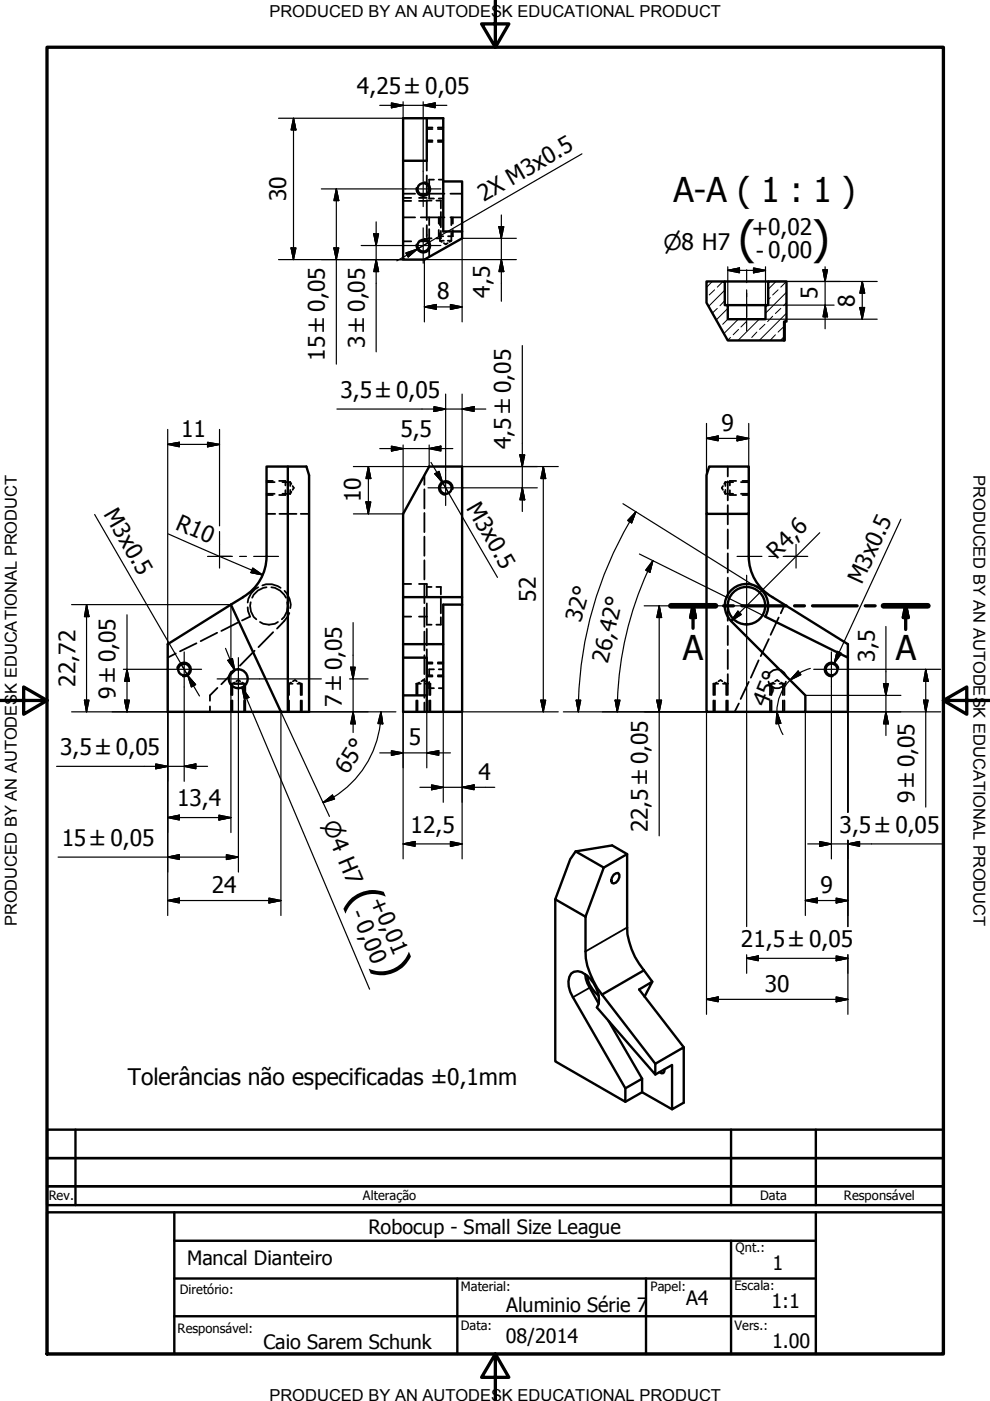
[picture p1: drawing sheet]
<svg xmlns="http://www.w3.org/2000/svg" width="210mm" height="297mm" viewBox="0 0 210 297" stroke-linecap="round" stroke-linejoin="round" font-family="sans-serif">
<!-- layer: Visible (ISO) -->
<g fill="none" stroke="#000" stroke-width=".51">
<path d="M85.5 25.1h8.5v24h4v1.4l-8 4.5h-4.5zM90.5 25.1v9h-5M94 38.5h4v10.6M149.8 59.7h3.9v5h.6v3h8v-3h.6v-5h3.9v8.5h-.6v4h-11.9l-4.5-8zM153.7 59.7h9.2M154.3 64.7h8M166.4 68.2v4h-.2M61 98.9h4l.5 1.9v50.1h-4.5zM61 98.9h-4.5v19.1M150.4 98.9h8.3v10.1h-8.9v-8.2zM56.5 117.9a10 10 0 0 1-5 8.7M149.8 109v41.9h21v-3.5l-15.8-15.7"/>
<path d="M158.7 109v9M158.8 117.9a10 10 0 0 0 5 8.7M49 128.2l10.6 22.7h1.4M49 128.2l-13.4 8.4v14.3h24M51.6 126.6l-2.6 1.6M85.5 136.6v14.3h5M85.5 136.6h8.5v14.3M85.5 139.4h5v11.5h3.5M85.5 126.6v10M94 136.6v-8.4h4v22.7h-4M98 126.6h-12.5v-17.6l5.5-10.1h7v29.3M163.8 126.6l16 10v2.8l-17.5-8.7a4.6 4.6 0 0 0-1.4-6.1 4.6 4.6 0 0 0-6.2 .9 4.6 4.6 0 0 0 .3 6.2"/>
<path d="M179.8 139.4v11.5h-9M49.7 145h1.7M85.5 147.4h5M117.7 190.7v34.3l14.9 8.6v-2.9l-11.1-19.3a4.8 4.8 0 0 1-.4-5 2.25 2.25 0 0 1 3.1 .3 6.9 6.9 0 0 1 2.7 6.1l-.3 .8 12.3 14.2v-2.3M122 180.5l6 3.4-3.9 10.5-6.4-3.7 3.2-8.5zM122 180.5l7.8-1.3 3.2 1.9v15.5a15.2 15.2 0 0 0 3.5 9.1M124.1 194.4v7.3a16 16 0 0 0 3.5 9.2M130.1 185.5l.5-.3 .5-.1a1.42 1.42 0 0 1-1 2.2l-.4-.1-.1-.5zM133 181.1l-5 2.8M124.1 206.6l.4 1.9 2.4 4.3M124.5 206.9a6 6 0 0 0 2.4 4.2M127.6 210.9l11.3 14.6"/>
<path d="M129 216.5l7.1 12.2M136.5 205.7l-8.9 5.2M136.5 205.7l1.8 2.4M136.7 211.3l1.6-3.2-2.8 1.7 9.5 12.2M132.6 230.7l3.5-2v2.9M136.1 231.6l6.4 3.6M136.1 231.6l-3.5 2M138.9 225.5l6.1-3.5v11.8l-2.5 1.4v-9.4l-3.6 2M140.9 226.7l-.2 .8-.4 .1-.5-.3"/>
<circle cx="89.8" cy="52.1" r="1.24"/>
<circle cx="89.8" cy="40.1" r="1.24"/>
<circle cx="94.5" cy="103.5" r="1.24"/>
<circle cx="158.3" cy="128.4" r="4"/>
<circle cx="39" cy="141.9" r="1.24"/>
<circle cx="50.5" cy="143.9" r="2"/>
<circle cx="176.3" cy="141.9" r="1.24"/>
</g>
<!-- layer: Visible Narrow (ISO) -->
<path d="M90 38.6a1.49 1.49 0 0 1 1.2 1.7 1.49 1.49 0 0 1-1.7 1.3 1.49 1.49 0 0 1-1.2-1.8M90 50.6a1.49 1.49 0 0 1 1.2 1.7 1.49 1.49 0 0 1-1.7 1.3 1.49 1.49 0 0 1-1.2-1.8M96 103.7a1.49 1.49 0 0 0-1.2-1.7 1.49 1.49 0 0 0-1.7 1.2 1.49 1.49 0 0 0 1.2 1.7M37.6 141.7a1.49 1.49 0 0 1 1.7-1.2 1.49 1.49 0 0 1 1.2 1.7 1.49 1.49 0 0 1-1.7 1.2M177.8 141.7a1.49 1.49 0 0 0-1.8-1.2 1.49 1.49 0 0 0-1.2 1.7 1.49 1.49 0 0 0 1.8 1.2M133 196.6l-8.9 5.1M125 209.4l-3.5 2" fill="none" stroke="#000" stroke-width=".38"/>
<!-- layer: Hidden (ISO) -->
<g fill="none" stroke="#000" stroke-width=".38">
<path d="M90.5 34.1v2.1M90.5 37.2v4.2M90.5 27.4h1.2M90.5 29.8h1.2M90.5 27h1.2M90.5 30.1h1.2M92 38.1h-1v1.3M92.8 27.4h1.2M92.8 29.8h1.2M92.8 27h1.2M92.8 30.1h1.2M93 38.1h1"/>
<path d="M85.5 42.6h1.7M85.5 42h1.7M85.5 51.2h1.7M85.5 41.1h2.5M85.5 46.1h2.5M88.8 42.6h1.7M88.8 42h1.7M89.2 41.1h5M89.2 46.1h5M90.5 42.5v4.2M90.5 47.7v2.6M90.5 50.7v.5h-1.7"/>
<path d="M90.5 42.5h1M90.5 50.5h1M91 40.8v1.3h1M91 46.1v1.6M91 48.6v3.4M91 52.8v1.7M92.5 42.5h1v1.7M93 46.1v1.3M93 48.8v1.3h1M93 42.1h1M93.3 51h.8M93.3 51l.4 .3"/>
<path d="M93.3 46.1v1.6M93.3 49.4v1.6M93.5 44.9v3.3M93.5 48.9v1.6h-1M94.1 51.5l.4 .3 .4-.3M94.9 51h.8M95.5 41.1h2.5M95.5 46.1h2.5M95.7 51l-.4 .3M95.7 46.1v1.6M95.7 49.4v1.6M96 46.1v1.3"/>
<path d="M96 48.8v1.3h-1M154.3 98.9v2.1M56.5 102.2h1.7M56.5 104.7h1.7M56.5 102h1.3M56.5 105h1.3M56.5 109h1.9M59.2 102h1.3v.9M59.2 109h3.7M59.9 102.2h1.6M59.9 104.7h1.6M60.5 103.9v1.1h-1.3"/>
<path d="M61.5 102.2v.8M61.5 103.9v.8M61.5 102.2l.3 .4M61.8 104.3l-.3 .4M62 103l.3 .4-.3 .5M63.8 109h1.7M90 100.8v2M90 103.7v4.1M90 108.8v4M90 113.8v4M90 118.8v4.1M153.3 103l-.3 .4 .3 .5"/>
<path d="M153.5 104.3l.3 .4M153.8 102.2v.8M153.8 103.9v.8M153.8 102.2l-.3 .4M153.8 102.2h1.6M153.8 104.7h1.6M154.3 102v4.1M154.3 107.1v4.1M154.3 112.3v4M154.3 117.3v4.1M154.7 103.9v1.1h1.4M156.1 102h-1.4v.9"/>
<path d="M157.1 102.2h1.6M157.1 104.7h1.6M157.4 102h1.3M157.4 105h1.3M37.3 138.5l-1.7 .9M41.7 136.4l-3.5 1.7M46 134.2l-3.5 1.7M50.4 132l-3.5 1.8M52.5 128.8l.1 .7 .4 1.2-1.7 .9M53.1 127.7a3.5 3.5 0 0 0 1.3 3.6M54 138l-3.1 3.1M54.7 124.5a4.1 4.1 0 0 0-2.2 3.2"/>
<path d="M55.1 131.9a3.5 3.5 0 0 0 3.8 0M55.6 124.1a4 4 0 0 1 3.9 .5M56.5 124.5a3.7 3.7 0 0 0-3 2.2M57.5 124.5a3.9 3.9 0 0 1 3.1 2.2M57.9 134l-3.1 3.2M60.3 125.3a4.1 4.1 0 0 1 1.2 3.7M60.9 127.7a3.6 3.6 0 0 1-1.1 3.6M61.3 130l-1 1.7-1.6 1.6M85.5 130.7h1.7M85.5 123.8h1.7M88.8 123.8h1.7v2.8M88.8 130.7h1.7"/>
<path d="M90 123.8v4.1M90 128.8v4.1M90 133.9v4M90 138.9v4M90.5 127.9v4.5h1M90.5 133.3v3.5M90.5 137.7v1.7M90.5 124.4h1M92.5 124.4h1v1.6M93.5 126.9v3.1M93.5 130.9v1.5h-1M154.3 122.5v4"/>
<path d="M154.3 127.6v4M154.3 132.7v4.1M154.3 137.8v4M163 135.5l-1.7 3.6M165.1 130.9l-1.7 3.7M166.4 128.2l-.9 1.8M44.5 149.8v1.1M46.1 145.8l-1.6 1.6v1.2M49 148.5v2.4M49.3 145h-.3v2.4M49.3 145v2.4M49.3 148.5v2.4"/>
<path d="M49.5 145h.2M49.7 144.7l-.4 .3M50 141.9l-3.1 3.2M50.1 144.4l.4-.2 .4 .2M51.4 145h.2M51.4 144.7l.4 .3v2.4M51.8 148.5v2.4M51.8 145h.2v2.4M52 148.5v2.4M61 145h1M61.3 148.5v2.4M61.7 144.7l-.4 .3v2.4"/>
<path d="M62.1 144.4l.4-.2 .4 .2M63.1 145h.9v2.4M63.4 144.7l.4 .3v2.4M63.8 148.5v2.4M64 148.5v2.4M88.3 148.5v2.4M88.5 148.5v2.4M88.9 144.7l-.4 .3v2.4M89.2 145h-.9v2.4M89.3 144.4l.4-.2 .5 .2M90 143.9v4M90 149v1.9"/>
<path d="M90.2 145h1v2.4M90.5 140.7h1.2M90.5 143.2h1.2M90.5 140.4h1.2M90.5 143.4h1.2M90.6 144.7l.4 .3M91 144.6v2.8M91 148.5v2.4M91 145.9h1M91.2 148.5v2.4M92 141.9h-1v1.3M92.8 140.7h1.2"/>
<path d="M92.8 143.2h1.2M92.8 140.4h1.2M92.8 143.4h1.2M93 145.9h1M93 141.9h1M151.3 148.5v2.4M151.6 148.5v2.4M152 144.7l-.4 .3v2.4M152.3 145h-1v2.4M152.3 144.4l.5-.2 .4 .2M153.3 145h1M153.6 144.7l.4 .3v2.4"/>
<path d="M154 148.5v2.4M154.3 142.9v4.5M154.3 148.5v2.4M156.7 149.1l-.9 1.8M158.7 144.6l-1.7 3.6M160.8 140l-1.6 3.7M162.9 143.3a2 2 0 0 1 1.9-1.4 2 2 0 0 1 1.9 1.4M162.9 144.5a1.89 1.89 0 0 0 1.9 1.5 1.89 1.89 0 0 0 1.8-1.5M163.3 148.5v2.4M163.6 148.5v2.4M164 144.7l-.4 .3v2.4M164.3 145h-1v2.4"/>
<path d="M164.3 144.4l.5-.2 .4 .2M165.3 145h1v2.4M165.6 144.7l.4 .3v2.4M166 148.5v2.4M166.3 148.5v2.4"/>
</g>
<!-- layer: Section Line (ISO) -->
<path d="M142.2 128.4h9.5M146.9 128.4l.5 2.5h-1zM146.9 128.4v4.8M153.4 128.4h2.1M157.3 128.4h9.4M168.5 128.4h2.1M172.3 128.4h9.4M183.5 128.4h2M187.3 128.4h9.4M192 128.4l.5 2.5h-1zM192 128.4v5.1" fill="none" stroke="#000" stroke-width=".7"/>
<path d="M142.2 128.4h9.5M187.3 128.4h9.4" fill="none" stroke="#000" stroke-width="1.2"/>
<path d="M146.9 128.4l.5 2.5zM146.9 128.4l.5 2.5h-1zM192 128.4l.5 2.5zM192 128.4l.5 2.5h-1z" fill="#000" stroke="#000" stroke-width=".7"/>
<!-- layer: Border (ISO) -->
<path d="M10 10h190v277.1h-190zM105 0v10l-2.9-4.9h5.8l-2.9 4.9M0 148.5h10l-5-2.8v5.7l5-2.9M200 148.5l5 2.9v-5.7l-5 2.8h10M105 287.1l2.9 4.9h-5.8l2.9-4.9v9.9" fill="none" stroke="#000" stroke-width=".7"/>
<!-- layer: Title (ISO) -->
<path d="M10 239.5h190v6h-190zM16 239.5v16M155 239.5v16M173 239.5v16M10 245.5h190v6h-190zM10 251.5h190v4h-190zM37 263.1h136M137 271.1v16" fill="none" stroke="#000" stroke-width=".51"/>
<!-- layer: Title (ANSI) -->
<path d="M10 257h190v30.1h-190zM37 257v30.1M173 257v30.1M37 279.1h136M37 271.1h136M97 271.1v16M155 263.1v24" fill="none" stroke="#000" stroke-width=".51"/>
<!-- layer: Hatch (ISO) -->
<g fill="none" stroke="#000" stroke-width=".21">
<path d="M151 59.7l-1.2 1.2M153.2 59.7l-1.1 1.2M164.5 59.7l-1.6 1.6M166.7 59.7l-1.2 1.2M149.9 63.1l-.1 .1M151.5 61.5l-1.1 1M152.1 65.4l-1.1 1M153.7 61.5l-3.5 3.4M153.7 63.7l-1 1.1M154.3 65.4l-2.5 2.5M154.3 67.7l-1.1 1.1M154.9 71.6l-.7 .6"/>
<path d="M156.5 67.7l-3 3M156.6 69.8l-1.2 1.2M158.2 68.2l-1.1 1.1M158.8 72.1l-.1 .1M160.5 70.4l-1.1 1.2M161 67.7l-4.5 4.5M162.2 68.8l-1.2 1M163.3 63.1l-.4 .4M163.8 67l-1 1.2M164.4 71l-1.1 1.1M165 61.5l-1.2 1M165.5 65.4l-1.1 1.1"/>
<path d="M166.1 69.3l-1.1 1.1M166.2 71.4l-.7 .8M166.8 66.4l-5.8 5.8M166.8 62l-4.5 4.4M166.8 64.2l-.7 .6"/>
</g>
<!-- layer: Dimension (ISO) -->
<g fill="none" stroke="#000" stroke-width=".25">
<path d="M59.1 25.1h26.4M62.2 25.1l.5 2.4h-1zM62.2 25.1v29.9M80.5 22.3h14.2M83 21.8l2.5 .5-2.5 .5zM85.5 21.6v12.5M89.7 22.3l2.6-.5v1zM89.7 21.6v14.7M59.1 55h26.4M61.7 52.6h1l-.5 2.4zM68.1 40.1h17.9M70.8 52.6h1l-.5 2.4z"/>
<path d="M71.3 40.1l.5 2.4h-1zM71.3 40.1v37.1M76.6 52.1h9.4M79.2 49.6h1.1l-.5 2.5zM79.8 55l.5 2.6h-1.1zM79.8 47v27.6M105.8 48.1h1l-.5 2.4zM106.3 55l.5 2.6h-1zM106.3 45.6v18.3M109.5 50.5h-11.5v17.7M109.5 55h-19.5v13.2M154.3 57.3l2.5-.5v1z"/>
<path d="M154.3 57.3h8M154.3 56.6v8.1M159.8 56.8l2.5 .5-2.5 .5zM162.3 56.6v8.1M162.9 59.7h23.1M174.5 57.2h1l-.6 2.5zM174.9 56.6v13.1M182.8 59.7l.5 2.5h-1zM182.8 59.7v8M90 65.1l2.5-.5v1zM90 65.1h8M95.5 64.6l2.5 .5-2.5 .5z"/>
<path d="M110.7 73.3v35.1M162.3 67.7h23.7M162.9 64.7h13.9M174.9 64.7l.6 2.5h-1zM182.3 65.2h1l-.5 2.5zM35.6 94.2l2.4-.4v.9zM35.6 91v45.6M35.6 94.2h10.9M44 93.8l2.5 .4-2.5 .5zM46.5 91v20.5M71.4 86.7h31.6M78.1 98.9l.5 2.6h-1z"/>
<path d="M78.1 98.9v10.1M80.5 95.1h15.5M83 94.6l2.5 .5-2.5 .5zM85.5 94.3v14.7h-10.6M91 95.1l2.5-.5v1zM91 94.3v4.6h-16.1M92 86.2l2.5 .5-2.5 .5zM94.5 83.6v16.1M98 86.7l2.5-.5v1zM98 83.6v15.3h20.4M110.2 96.4h1.1l-.6 2.5zM115.2 98.9l.5 2.6h-1z"/>
<path d="M115.2 98.9v52M149.8 92.9l2.5-.5v1.1zM149.8 92.9h8.9M149.8 89.8v19.2M156.3 92.4l2.4 .5-2.4 .6zM158.7 89.8v19.2M35.7 113.2l20 8.7M46.5 112.7v2.7M77.6 106.4h1l-.5 2.6zM98.2 103.4h15.7M110.7 103.4l.6 2.6h-1.1zM132.1 106.8l26.1 16.3"/>
<path d="M133.5 110.6a80.1 80.1 0 0 0-10.8 37.8M134.8 108.5l-.9 2.4-.8-.6zM134.8 108.5l-1.3 2.1M135.6 117.5l21.9 10.8M138.4 118.9l-.6 2.4-.9-.4zM138.4 118.9a71.8 71.8 0 0 0-7.5 32M173.8 113l-18.8 18.7M15.2 128.2h33.8v11.6M18.4 128.2l.5 2.5h-1zM18.4 128.2v22.7M26.9 130.4v20.5M47.8 137.5l2 4.6"/>
<path d="M53.6 120.4l2.1 1.5-2.5-.5zM74.9 132v23.3M136.6 128.4h15.2M139.8 128.4l.5 2.5h-1zM139.8 128.4v48.8M156.5 129.6l.7 .7-2.2 1.4zM157.9 128.5l.3 .2M158.3 134.9v14.2M158.4 128.8l3.8 1.9M158.4 123.2l5.4 3.4M187.8 132.8v23.1M15.2 150.9h20.4v43.2"/>
<path d="M17.9 148.4h1l-.5 2.5zM26.2 141.9h9.1M26.4 148.4h1l-.5 2.5zM26.9 141.9l.5 2.5h-1zM39.1 145.7v20M48.3 140l1-.4 .5 2.5zM49 142.4v1.4M49 144.1v32.4M50.5 148.4v36.5M51.3 145.8l1.5 2.1-1 .4zM52.3 148.1l-1-2.3 27.1 63.9M55.1 143.9h13"/>
<path d="M74.1 143.9h3.9M74.4 141.5h.9l-.4 2.4zM74.9 150.9l.4 2.6h-.9zM78 150.9h-18.4v43.2M80.5 159.6h15M80.8 150.9l.4 2.6-1.1-.1zM80.8 150.9a21.2 21.2 0 0 1-10.1 18.1M83 159.2l2.5 .4-2.5 .5zM83.9 150.9h-24.3l10.2 22.2M85.5 147.4v34.7M90.5 159.6l2.5-.4v.9zM90.5 150.9v11.9"/>
<path d="M94 150.9v19.2M114.7 148.4h1l-.5 2.5zM118.4 150.9h-20.4v31.2M119.4 150.9h43M122.2 148.4h.9l-.5 2.5zM122.7 148.4l-.1 2.5M130.4 148.4h1l-.5 2.5zM139.3 148.4h1l-.5 2.5zM149.8 150.9v64.2M158.3 149.2v47.3M163.1 150.9h36.4M164.7 150.9l.8 2.4-1 .2z"/>
<path d="M164.7 150.9l.3 2.5M165 153.4l1 2.3M169.2 142.3l.6 .8-2.3 1.1zM169.5 142.7a9.6 9.6 0 0 0-4.8 8.3M170.8 147.4h20.2M170.8 150.9v43.2M171.8 141.7l-2.3 1M176.3 145.7v36.4M179.8 150.9v21.3M180 141.9h19.5M187.3 145h1l-.5 2.4zM187.8 150.9l.5 2.6h-1z"/>
<path d="M195.8 148.4h1l-.5 2.5zM196.3 141.9l.5 2.5h-1zM196.3 141.9v29.2M12 162.5h32M33 162l2.6 .5-2.6 .5zM35.6 173.3l2.4-.5v1zM35.6 173.3h13.4M39.1 162.5l2.4-.5v1zM46.4 172.8l2.6 .5-2.6 .5zM68.5 170.2l2-1.6 .4 .8zM70.7 169l-2.2 1.2M85.5 178.9l2.5-.5v1z"/>
<path d="M85.5 178.9h12.5M89 166.9h15.9M91.5 166.4l2.5 .5-2.5 .5zM95.5 178.4l2.5 .5-2.5 .5zM98 166.9l2.5-.5v1zM171.3 178.9h28.7M173.8 178.4l2.5 .5-2.5 .5zM179.8 178.9l2.4-.5v1zM179.8 178.2v18.3M12.3 181.7h38.2M35.6 190.9l2.4-.5v1zM35.6 181.7l2.4-.5v1z"/>
<path d="M35.6 190.9h24M48 181.2l2.5 .5-2.5 .5zM57 190.4l2.6 .5-2.6 .5zM170.8 190.9l2.5-.5v1zM170.8 190.9h9M177.3 190.4l2.5 .5-2.5 .5zM149.8 211.9l2.5-.5v1zM149.8 211.9h30M158.3 203.2l2.5-.5v1zM158.3 203.2h21.5M158.3 202.4v4M177.3 202.7l2.5 .5-2.5 .5z"/>
<path d="M177.3 211.4l2.5 .5-2.5 .5zM179.8 202.4v12.7"/>
</g>
<g fill="#000" stroke="#000" stroke-width=".25">
<path d="M62.2 25.1l.5 2.4zM62.2 25.1l.5 2.4h-1zM83 22.8l2.5-.5zM83 21.8l2.5 .5-2.5 .5zM89.7 22.3l2.6-.5zM89.7 22.3l2.6-.5v1zM61.7 52.6l.5 2.4zM61.7 52.6h1l-.5 2.4zM70.8 52.6l.5 2.4zM70.8 52.6h1l-.5 2.4zM71.3 40.1l.5 2.4zM71.3 40.1l.5 2.4h-1z"/>
<path d="M79.2 49.6l.6 2.5zM79.2 49.6h1.1l-.5 2.5zM79.8 55l.5 2.6zM79.8 55l.5 2.6h-1.1zM105.8 48.1l.5 2.4zM105.8 48.1h1l-.5 2.4zM106.3 55l.5 2.6zM106.3 55l.5 2.6h-1zM154.3 57.3l2.5-.5zM154.3 57.3l2.5-.5v1zM159.8 57.8l2.5-.5zM159.8 56.8l2.5 .5-2.5 .5z"/>
<path d="M174.5 57.2l.4 2.5zM174.5 57.2h1l-.6 2.5zM90 65.1l2.5-.5zM90 65.1l2.5-.5v1zM95.5 65.6l2.5-.5zM95.5 64.6l2.5 .5-2.5 .5zM174.9 64.7l.6 2.5zM174.9 64.7l.6 2.5h-1zM182.3 65.2l.5 2.5zM182.3 65.2h1l-.5 2.5zM182.8 59.7l.5 2.5zM182.8 59.7l.5 2.5h-1z"/>
<path d="M35.6 94.2l2.4-.4zM35.6 94.2l2.4-.4v.9zM44 94.7l2.5-.5zM44 93.8l2.5 .4-2.5 .5zM83 95.6l2.5-.5zM83 94.6l2.5 .5-2.5 .5zM92 87.2l2.5-.5zM92 86.2l2.5 .5-2.5 .5zM91 95.1l2.5-.5zM91 95.1l2.5-.5v1zM98 86.7l2.5-.5zM98 86.7l2.5-.5v1z"/>
<path d="M110.2 96.4l.5 2.5zM110.2 96.4h1.1l-.6 2.5zM149.8 92.9l2.5-.5zM149.8 92.9l2.5-.5v1.1zM156.3 93.5l2.4-.6zM156.3 92.4l2.4 .5-2.4 .6zM77.6 106.4l.5 2.6zM77.6 106.4h1l-.5 2.6zM78.1 98.9l.5 2.6zM78.1 98.9l.5 2.6h-1zM110.7 103.4l.6 2.6zM110.7 103.4l.6 2.6h-1.1z"/>
<path d="M115.2 98.9l.5 2.6zM115.2 98.9l.5 2.6h-1zM134.8 108.5l-.9 2.4zM134.8 108.5l-.9 2.4-.8-.6zM18.4 128.2l.5 2.5zM18.4 128.2l.5 2.5h-1zM53.2 121.4l2.5 .5zM53.6 120.4l2.1 1.5-2.5-.5zM138.4 118.9l-.6 2.4zM138.4 118.9l-.6 2.4-.9-.4zM139.8 128.4l.5 2.5zM139.8 128.4l.5 2.5h-1z"/>
<path d="M156.5 129.6l-1.5 2.1zM156.5 129.6l.7 .7-2.2 1.4zM17.9 148.4l.5 2.5zM17.9 148.4h1l-.5 2.5zM26.4 148.4l.5 2.5zM26.4 148.4h1l-.5 2.5zM26.9 141.9l.5 2.5zM26.9 141.9l.5 2.5h-1zM48.3 140l1.5 2.1zM48.3 140l1-.4 .5 2.5zM51.3 145.8l1.5 2.1zM51.3 145.8l1.5 2.1-1 .4z"/>
<path d="M74.4 141.5l.5 2.4zM74.4 141.5h.9l-.4 2.4zM74.9 150.9l.4 2.6zM74.9 150.9l.4 2.6h-.9zM80.8 150.9l.4 2.6zM80.8 150.9l.4 2.6-1.1-.1zM90.5 159.6l2.5-.4zM90.5 159.6l2.5-.4v.9zM114.7 148.4l.5 2.5zM114.7 148.4h1l-.5 2.5zM122.2 148.4l.4 2.5zM122.2 148.4h.9l-.5 2.5z"/>
<path d="M130.4 148.4l.5 2.5zM130.4 148.4h1l-.5 2.5zM139.3 148.4l.5 2.5zM139.3 148.4h1l-.5 2.5zM164.7 150.9l.8 2.4zM164.7 150.9l.8 2.4-1 .2zM169.2 142.3l-1.7 1.9zM169.2 142.3l.6 .8-2.3 1.1zM187.3 145l.5 2.4zM187.3 145h1l-.5 2.4zM187.8 150.9l.5 2.6zM187.8 150.9l.5 2.6h-1z"/>
<path d="M195.8 148.4l.5 2.5zM195.8 148.4h1l-.5 2.5zM196.3 141.9l.5 2.5zM196.3 141.9l.5 2.5h-1zM33 163l2.6-.5zM33 162l2.6 .5-2.6 .5zM35.6 173.3l2.4-.5zM35.6 173.3l2.4-.5v1zM39.1 162.5l2.4-.5zM39.1 162.5l2.4-.5v1zM46.4 173.8l2.6-.5zM46.4 172.8l2.6 .5-2.6 .5z"/>
<path d="M68.5 170.2l2-1.6zM68.5 170.2l2-1.6 .4 .8zM83 160.1l2.5-.5zM83 159.2l2.5 .4-2.5 .5zM85.5 178.9l2.5-.5zM85.5 178.9l2.5-.5v1zM91.5 167.4l2.5-.5zM91.5 166.4l2.5 .5-2.5 .5zM95.5 179.4l2.5-.5zM95.5 178.4l2.5 .5-2.5 .5zM98 166.9l2.5-.5zM98 166.9l2.5-.5v1z"/>
<path d="M173.8 179.4l2.5-.5zM173.8 178.4l2.5 .5-2.5 .5zM179.8 178.9l2.4-.5zM179.8 178.9l2.4-.5v1zM35.6 190.9l2.4-.5zM35.6 190.9l2.4-.5v1zM35.6 181.7l2.4-.5zM35.6 181.7l2.4-.5v1zM48 182.2l2.5-.5zM48 181.2l2.5 .5-2.5 .5zM57 191.4l2.6-.5zM57 190.4l2.6 .5-2.6 .5z"/>
<path d="M170.8 190.9l2.5-.5zM170.8 190.9l2.5-.5v1zM177.3 191.4l2.5-.5zM177.3 190.4l2.5 .5-2.5 .5zM149.8 211.9l2.5-.5zM149.8 211.9l2.5-.5v1zM158.3 203.2l2.5-.5zM158.3 203.2l2.5-.5v1zM177.3 203.7l2.5-.5zM177.3 202.7l2.5 .5-2.5 .5zM177.3 212.4l2.5-.5zM177.3 211.4l2.5 .5-2.5 .5z"/>
</g>
<!-- layer: Center Mark (ISO) -->
<g fill="none" stroke="#000" stroke-width=".25">
<path d="M89.7 36.3v7.5M86 52.1h7.5M86 40.1h7.5M89.7 48.3v7.5M94.5 99.7v7.5M46.5 115.4v2.6h-2.5M46.5 118v2.4M49 118h-2.5h2.8M50.8 118h1.5M53.8 118h5.3M90.7 103.4h7.5M156.3 118h5.2"/>
<path d="M163 118h1.5M166.1 118h2.7M166.3 118h5M168.8 115.4v5M39.1 138.2v7.5M50.5 139.4v9M151.8 128.4h13M158.3 122v12.9M176.3 138.2v7.5M35.3 141.9h7.4M46 143.9h9.1M172.5 141.9h7.5"/>
</g>
<!-- layer: Symbol (ISO) -->
<g fill="none" stroke="#000" stroke-width=".25">
<path d="M123.4 32.6l-34.9 20.2M86 53.6l2.5-.8-1.9 1.7zM88.5 52.8l-4.4 2.5M91.1 51.3l-2.6 1.5M91.4 98l2.5 4.3M20.1 109.1l19.7 34.1M92.2 100.4l.9-.5 .8 2.4zM93.9 102.3l11.6 20.1M93.9 102.3l1.2 2.2M191 110.1l-14.1 30.5M177.5 138.1l.9 .4-1.5 2.1zM38.3 140.6l1.5 2.6"/>
<path d="M39.8 143.2l1.7 1.9-.9 .6zM39.8 143.2l2.5 4.4"/>
</g>
<path d="M86.6 54.5l1.9-1.7zM86 53.6l2.5-.8-1.9 1.7zM92.2 100.4l1.7 1.9zM92.2 100.4l.9-.5 .8 2.4zM177.5 138.1l-.6 2.5zM177.5 138.1l.9 .4-1.5 2.1zM39.8 143.2l1.7 1.9zM39.8 143.2l1.7 1.9-.9 .6z" fill="#000" stroke="#000" stroke-width=".25"/>
<!-- layer: Centerline (ISO) -->
<path d="M158.3 57.2v2.7M158.3 62.2v8M158.3 61.5v1.4M158.3 64.4v2.8" fill="none" stroke="#000" stroke-width=".25"/>
<g font-size="9.7">
<text x="156.6" y="53.9">(</text>
<text x="172.2" y="53.9">)</text>
<text x="73.7" y="189.9" transform="rotate(67 73.7 189.9)">(</text>
<text x="79.8" y="204.3" transform="rotate(67 79.8 204.3)">)</text>
</g>
<g font-size="7.2">
<text x="142.8" y="42.9">A-A ( 1 : 1 )</text>
<text x="144.8" y="140">A</text>
<text x="189.9" y="139.9">A</text>
</g>
<g font-size="4.8">
<text x="75.7" y="20">4,25 ±0,05</text>
<text x="60.6" y="42.7" transform="rotate(-90 60.6 42.7)">30</text>
<text x="102.6" y="42.8" transform="rotate(-30 102.6 42.8)">2X M3x0.5</text>
<text x="159.4" y="50">+0,02</text>
<text x="160.3" y="54.9">- 0,00</text>
<text x="92.7" y="63.5">8</text>
<text x="103.9" y="63.1" transform="rotate(-90 103.9 63.1)">4,5</text>
<text x="173.4" y="63.5" transform="rotate(-90 173.4 63.5)">5</text>
<text x="181.2" y="65" transform="rotate(-90 181.2 65)">8</text>
<text x="68.9" y="76.4" transform="rotate(-90 68.9 76.4)">15 ±0,05</text>
<text x="77.3" y="73.8" transform="rotate(-90 77.3 73.8)">3 ±0,05</text>
<text x="72.2" y="84.4">3,5 ±0,05</text>
<text x="38.4" y="92.7">11</text>
<text x="84.9" y="92.7">5,5</text>
<text x="108.3" y="95.2" transform="rotate(-90 108.3 95.2)">4,5 ±0,05</text>
<text x="153" y="91.4">9</text>
<text x="76.5" y="106.5" transform="rotate(-90 76.5 106.5)">10</text>
<text x="98.7" y="107.6" transform="rotate(60 98.7 107.6)">M3x0.5</text>
<text x="21.8" y="109" transform="rotate(60 21.8 109)">M3x0.5</text>
<text x="37" y="112.1" transform="rotate(23 37 112.1)">R10</text>
<text x="164.7" y="118.7" transform="rotate(-45 164.7 118.7)">R4,6</text>
<text x="182.8" y="124.1" transform="rotate(-65 182.8 124.1)">M3x0.5</text>
<text x="113.6" y="127.6" transform="rotate(-90 113.6 127.6)">52</text>
<text x="123.1" y="132" transform="rotate(-74 123.1 132)">32°</text>
<text x="128.8" y="140.8" transform="rotate(-77 128.8 140.8)">26,42°</text>
<text x="185.5" y="140.3" transform="rotate(-90 185.5 140.3)">3,5</text>
<text x="16" y="145.6" transform="rotate(-90 16 145.6)">22,72</text>
<text x="24.5" y="148.2" transform="rotate(-90 24.5 148.2)">9 ±0,05</text>
<text x="72.5" y="149.8" transform="rotate(-90 72.5 149.8)">7 ±0,05</text>
<text x="162.6" y="150.2" transform="rotate(-68 162.6 150.2)">45°</text>
<text x="12.8" y="160.1">3,5 ±0,05</text>
<text x="86.7" y="158">5</text>
<text x="73.7" y="164.4" transform="rotate(-57 73.7 164.4)">65°</text>
<text x="101.5" y="165.4">4</text>
<text x="37.6" y="170.9">13,4</text>
<text x="193.9" y="170.4" transform="rotate(-90 193.9 170.4)">9 ±0,05</text>
<text x="13.1" y="179.4">15 ±0,05</text>
<text x="87.1" y="176.5">12,5</text>
<text x="137.4" y="176.5" transform="rotate(-90 137.4 176.5)">22,5 ±0,05</text>
<text x="178" y="176.5">3,5 ±0,05</text>
<text x="44.9" y="189.4">24</text>
<text x="78.4" y="191" transform="rotate(67 78.4 191)">+0,01</text>
<text x="174" y="189.3">9</text>
<text x="74.2" y="193.7" transform="rotate(67 74.2 193.7)">- 0,00</text>
<text x="157.1" y="200.8">21,5 ±0,05</text>
<text x="162.2" y="210.3">30</text>
<text x="27.1" y="230">Tolerâncias não especificadas ±0,1mm</text>
</g>
<g font-size="4.6">
<text x="140.7" y="52.9">⌀8 H7</text>
<text x="68.4" y="174.8" transform="rotate(67 68.4 174.8)">⌀4 H7</text>
</g>
<g font-size="4.2">
<text x="78.1" y="261.5">Robocup - Small Size League</text>
<text x="39.7" y="268.2">Mancal Dianteiro</text>
<text x="163.8" y="269.2">1</text>
<text x="107.3" y="278.2">Aluminio Série 7</text>
<text x="145.5" y="276.7">A4</text>
<text x="163.6" y="277.2">1:1</text>
<text x="55.9" y="286.1">Caio Sarem Schunk</text>
<text x="107.3" y="284.7">08/2014</text>
<text x="163.7" y="285.9">1.00</text>
</g>
<g font-size="3.5">
<text x="57.1" y="3.6">PRODUCED BY AN AUTODESK EDUCATIONAL PRODUCT</text>
<text x="206.4" y="100.7" transform="rotate(90 206.4 100.7)">PRODUCED BY AN AUTODESK EDUCATIONAL PRODUCT</text>
<text x="3.6" y="196.4" transform="rotate(-90 3.6 196.4)">PRODUCED BY AN AUTODESK EDUCATIONAL PRODUCT</text>
<text x="57.1" y="297">PRODUCED BY AN AUTODESK EDUCATIONAL PRODUCT</text>
</g>
<g font-size="2.7">
<text x="10.4" y="254.5">Rev.</text>
<text x="77" y="254.5">Alteração</text>
<text x="161.2" y="254.5">Data</text>
<text x="178.9" y="254.4">Responsável</text>
<text x="156" y="265.4">Qnt.:</text>
<text x="38.1" y="274.4">Diretório:</text>
<text x="97.7" y="273.7">Material:</text>
<text x="137.9" y="273.8">Papel:</text>
<text x="155.7" y="273.6">Escala:</text>
<text x="97.7" y="282">Data:</text>
<text x="155.7" y="282">Vers.:</text>
<text x="37.7" y="282.6">Responsável:</text>
</g>
</svg>
